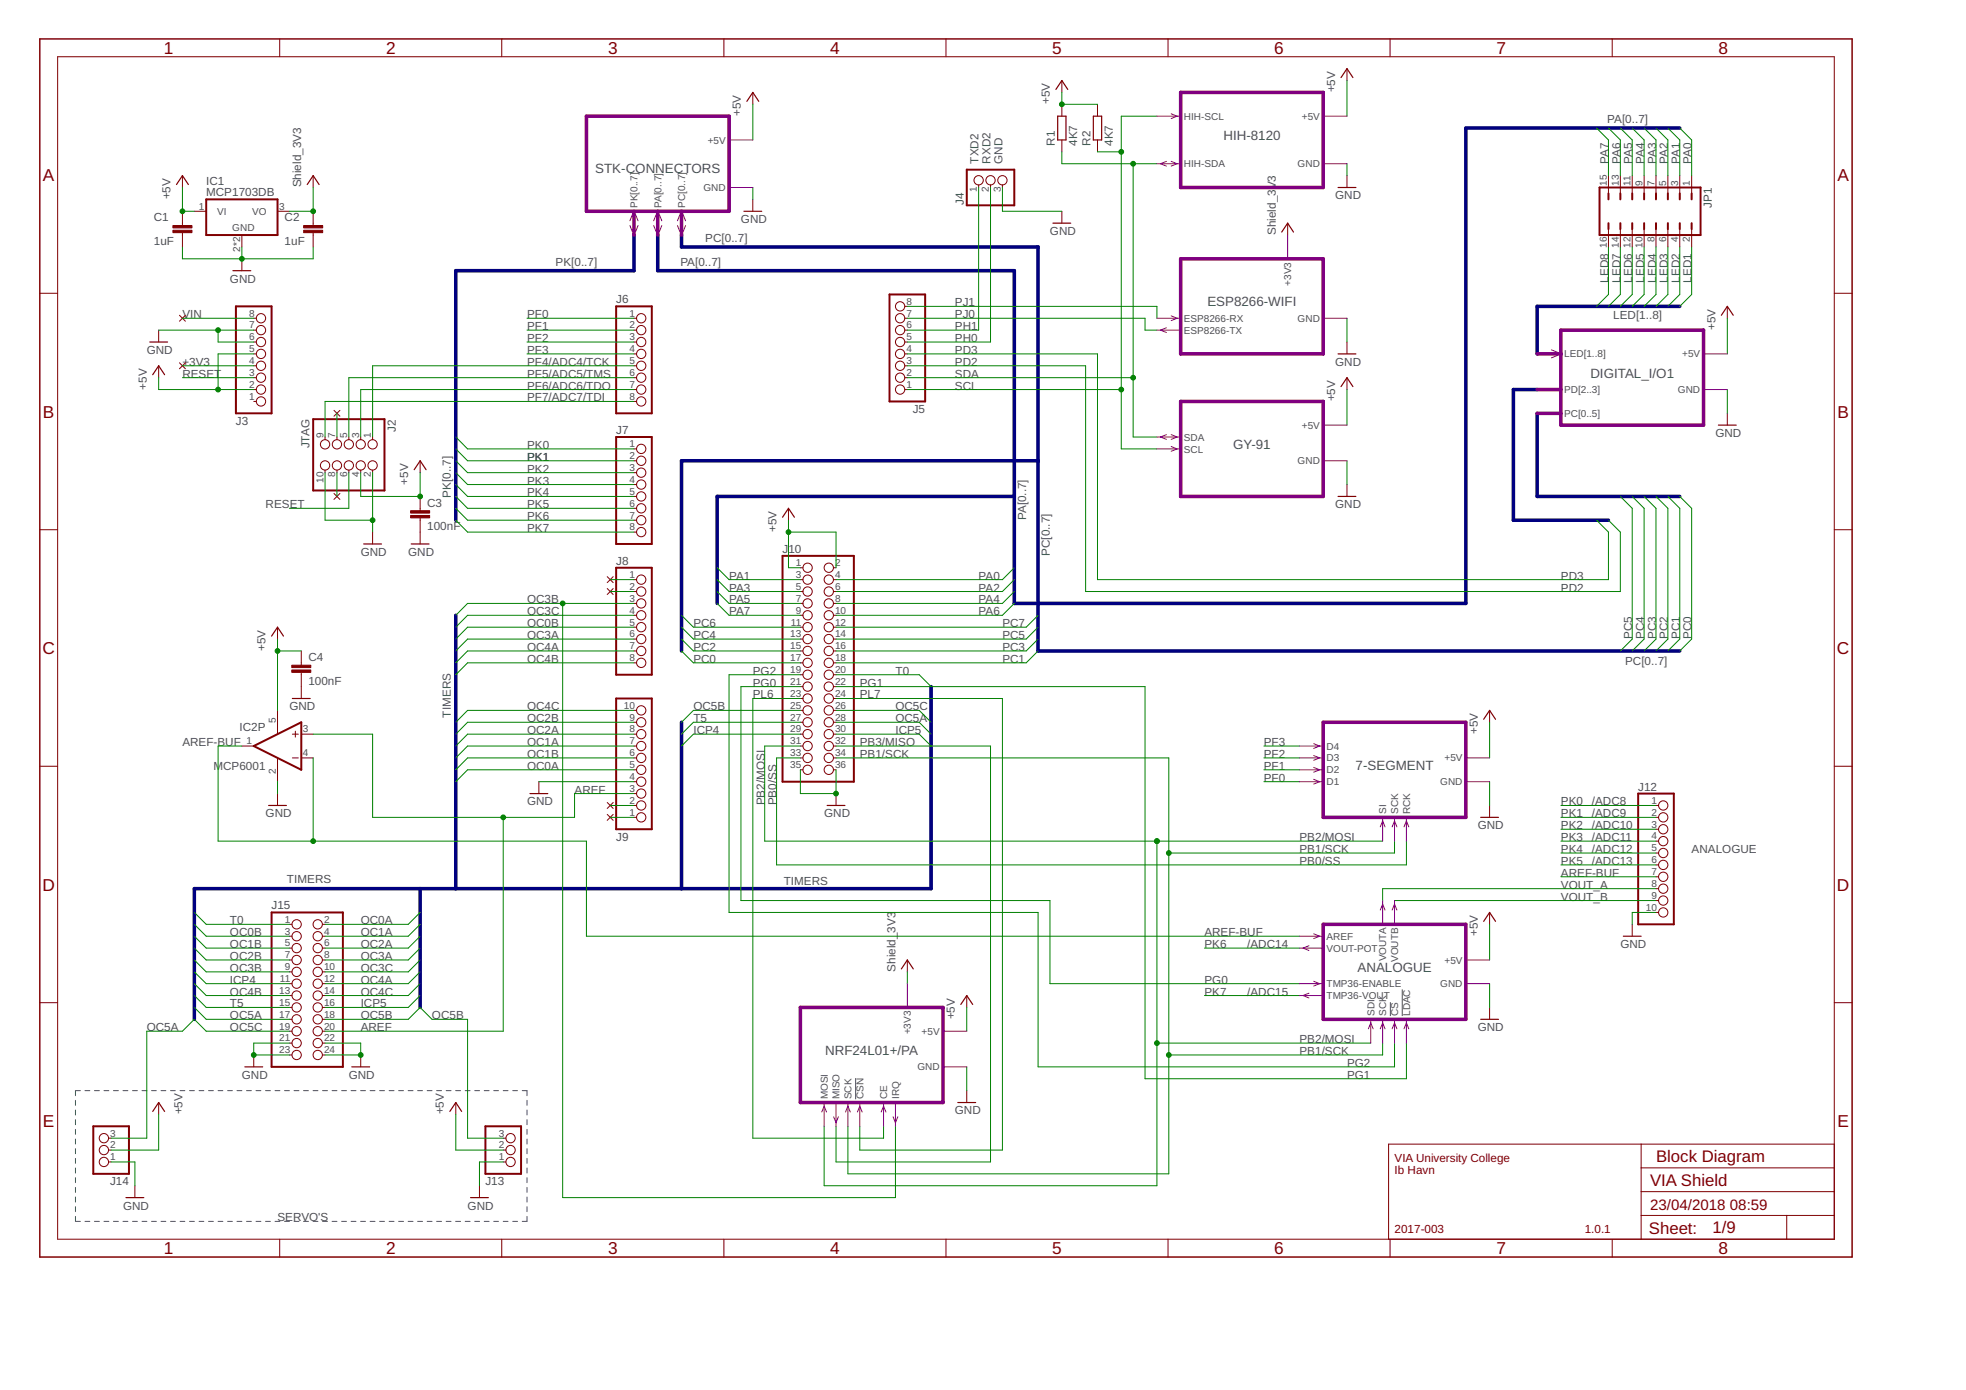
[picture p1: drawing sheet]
<svg xmlns="http://www.w3.org/2000/svg" width="420mm" height="297mm" viewBox="0 0 420 297" stroke-linecap="round" stroke-linejoin="round" font-family="sans-serif">
<g fill="none" stroke="#505050" stroke-width=".21">
<path d="M297.1 214.2v2.9M299.7 211.4v5.7M16.1 235.1v1.1M16.1 237.2v1.1M16.1 239.3v1M17.2 233.1h-1.1v1M18.2 233.1h1M20.2 233.1h1M22.2 233.1h1.1M24.3 233.1h1M26.3 233.1h1M28.3 233.1h1.1"/>
<path d="M30.4 233.1h1M32.4 233.1h1M34.4 233.1h1M36.4 233.1h1.1M38.5 233.1h1M40.5 233.1h1M42.5 233.1h1.1M44.6 233.1h1M46.6 233.1h1M48.6 233.1h1.1M50.7 233.1h1M52.7 233.1h1"/>
<path d="M54.7 233.1h1.1M56.7 233.1h1.1M58.8 233.1h1M60.8 233.1h1M62.8 233.1h1.1M64.9 233.1h1M66.9 233.1h1M68.9 233.1h1.1M71 233.1h1M73 233.1h1M75 233.1h1.1M77.1 233.1h1"/>
<path d="M79.1 233.1h1M81.1 233.1h1.1M83.2 233.1h1M85.2 233.1h1M87.2 233.1h1.1M89.3 233.1h1M91.3 233.1h1M93.3 233.1h1.1M95.4 233.1h1M97.4 233.1h1M99.4 233.1h1.1M101.5 233.1h1"/>
<path d="M103.5 233.1h1M105.5 233.1h1M107.5 233.1h1.1M109.6 233.1h1M111.6 233.1h1v1M112.6 235.1v1.1M112.6 237.2v1.1M112.6 239.3v1M182.9 230.4v4.5M16.1 259.9v1.1h1.1M16.1 241.3v1.1M16.1 243.4v1.1"/>
<path d="M16.1 245.5v1M16.1 247.5v1.1M16.1 249.6v1.1M16.1 251.7v1M16.1 253.7v1.1M16.1 255.8v1.1M16.1 257.9v1M112.6 241.3v1.1M112.6 243.4v1.1M112.6 245.5v1M112.6 247.5v1.1M112.6 249.6v1.1"/>
<path d="M112.6 251.7v1M112.6 253.7v1.1M112.6 255.8v1.1M112.6 257.9v1M112.6 259.9v1.1h-1M18.2 261h1M20.2 261h1M22.2 261h1.1M24.3 261h1M26.3 261h1M28.3 261h1.1M30.4 261h1"/>
<path d="M32.4 261h1M34.4 261h1M36.4 261h1.1M38.5 261h1M40.5 261h1M42.5 261h1.1M44.6 261h1M46.6 261h1M48.6 261h1.1M50.7 261h1M52.7 261h1M54.7 261h1.1"/>
<path d="M56.7 261h1.1M58.8 261h1M60.8 261h1M62.8 261h1.1M64.9 261h1M66.9 261h1M68.9 261h1.1M71 261h1M73 261h1M75 261h1.1M77.1 261h1M79.1 261h1"/>
<path d="M81.1 261h1.1M83.2 261h1M85.2 261h1M87.2 261h1.1M89.3 261h1M91.3 261h1M93.3 261h1.1M95.4 261h1M97.4 261h1M99.4 261h1.1M101.5 261h1M103.5 261h1"/>
<path d="M105.5 261h1M107.5 261h1.1M109.6 261h1"/>
</g>
<g fill="none" stroke="#800000" stroke-width=".25">
<path d="M225.7 19.1l1.2-1.9 1.3 1.9M286.6 16.6l1.3-1.9 1.2 1.9M37.7 39.4l1.3-1.9 1.3 1.9M65.7 39.4l1.2-1.9 1.3 1.9M159.6 21.7l1.3-2 1.3 2M226 24.8h1.8v5.1h-1.8zM233.7 24.8h1.7v5.1h-1.7zM49.8 57.8h3.8M159 45.1h3.8M225 47.7h3.8M273.9 49.6l1.3-1.9 1.2 1.9M286 40.1h3.8"/>
<path d="M32 73.1h3.8M286 75.6h3.8M367.9 67.4l1.2-1.9 1.3 1.9M32.6 80.1l1.3-1.9 1.3 1.9M286.6 82.6l1.3-1.9 1.2 1.9M367.2 90.8h3.9M77.7 116.2h3.8M87.9 116.2h3.8M88.5 100.4l1.3-1.9 1.3 1.9M167.2 110.5l1.3-1.9 1.3 1.9M286 106.1h3.8M58 135.9l1.3-1.9 1.3 1.9"/>
<path d="M62.5 149.3h3.8M317.1 153.7l1.2-1.9 1.3 1.9M57.4 172.1h3.8M113.3 169.6h3.8M176.8 172.1h3.8M316.4 174.7h3.9M317.1 196.9l1.2-1.9 1.3 1.9M192.6 207.1l1.3-2 1.3 2M205.3 214.7l1.3-2 1.3 2M316.4 217.8h3.9M346.9 200.1h3.8M32.6 237.5l1.3-1.9 1.3 1.9"/>
<path d="M52.3 228h3.8M75.2 228h3.8M96.1 237.5l1.3-1.9 1.3 1.9M204.7 235.6h3.8M26.9 255.9h3.8M100.6 255.9h3.8"/>
</g>
<g fill="none" stroke="#800000" stroke-width=".21">
<path d="M12.3 12.1h379.7v252.7h-379.7zM59.8 8.3v3.8M107.2 8.3v3.8M154.7 8.3v3.8M160.9 19.7v2.6M202.2 8.3v3.8M226.9 17.2v2.5M249.6 8.3v3.8M287.9 14.7v2.5M297.1 8.3v3.8M344.6 8.3v3.8M39 37.5v2.6"/>
<path d="M66.9 37.5v2.6M209.1 39.5v.6M211.7 39.5v.6M214.2 39.5v.6M226.9 22.3v2.5M226.9 29.9v2.5M234.5 22.3v2.5M234.5 29.9v2.5M287.9 37.5v2.6M343.7 37.5v3.8M346.3 37.5v3.8M348.8 37.5v3.8"/>
<path d="M351.4 37.5v3.8M353.9 37.5v3.8M356.4 37.5v3.8M359 37.5v3.8M361.5 37.5v3.8M39 45.1v3.1M39 49.7v3.1M41.5 45.1h2.6M51.7 50.2v2.6M51.7 55.3v2.5M59.3 45.1h2.5M66.9 45.1v3.1"/>
<path d="M66.9 49.7v3.1M160.9 42.6v2.5M226.9 45.1v2.6M275.2 47.7v2.5M343.7 49v3.8M346.3 49v3.8M348.8 49v3.8M351.4 49v3.8M353.9 49v3.8M356.4 49v3.8M359 49v3.8M361.5 49v3.8"/>
<path d="M8.5 62.7h3.8M33.9 70.5v2.6M33.9 78.2v2.5M38.4 77.5l1.2 1.3M38.4 67.4l1.2 1.2M39.6 77.5l-1.2 1.3M39.6 67.4l-1.2 1.2M54.2 78.2h.6M54.2 75.6h.6M54.2 73.1h.6M54.2 70.5h.6M54.2 68h.6"/>
<path d="M135.5 78.2h.6M135.5 75.6h.6M135.5 73.1h.6M135.5 70.5h.6M135.5 68h.6M193.4 78.2h.5M193.4 75.6h.5M193.4 73.1h.5M193.4 70.5h.5M193.4 68h.5M193.4 65.5h.5M287.9 73.1v2.5"/>
<path d="M369.1 65.5v2.5M392 62.7h3.8M54.2 83.2h.6M54.2 80.7h.6M54.2 85.8h.6M69.5 93.4v.6M71.4 87.7l1.2 1.2M72 93.4v.6M72.6 87.7l-1.2 1.2M74.5 93.4v.6M77.1 93.4v.6M79.6 93.4v.6"/>
<path d="M89.8 98.5v2.5M135.5 83.2h.6M135.5 80.7h.6M135.5 85.8h.6M135.5 95.9h.6M135.5 98.5h.6M193.4 83.2h.5M193.4 80.7h.5M287.9 80.7v2.5M369.1 88.3v2.5M8.5 113.2h3.8M69.5 100.5v.5"/>
<path d="M71.4 105.5l1.2 1.2M72 100.5v.5M72.6 105.5l-1.2 1.2M74.5 100.5v.5M77.1 100.5v.5M79.6 100.5v.5M79.6 113.7v2.5M89.8 106.1v3M89.8 110.7v5.5M135.5 101h.6M135.5 103.5h.6M135.5 106.1h.6"/>
<path d="M135.5 108.6h.6M135.5 111.2h.6M135.5 113.7h.6M168.5 108.6v2.6M287.9 103.5v2.6M392 113.2h3.8M59.3 134v2.6M64.4 139.1v3.1M129.8 123.2l1.2 1.3M129.8 125.8l1.2 1.2M131 123.2l-1.2 1.3M131 125.8l-1.2 1.2"/>
<path d="M135.5 123.9h.6M135.5 126.4h.6M135.5 128.9h.6M135.5 131.5h.6M135.5 134h.6M135.5 136.6h.6M135.5 139.1h.6M171 123.9h.6M171 126.4h.6M171 128.9h.6M171 131.5h.6M171 134h.6"/>
<path d="M171 136.6h.6M171 139.1h.6M171 121.3h.6M178.1 123.9h.6M178.1 126.4h.6M178.1 128.9h.6M178.1 131.5h.6M178.1 134h.6M178.1 136.6h.6M178.1 139.1h.6M178.1 121.3h.6M51.7 159.4h2.5"/>
<path d="M59.3 151.8v5.1M62.5 156.9h1.3M63.1 156.3v1.2M64.4 156.9h2.5M64.4 143.7v5.6M135.5 159.4h.6M135.5 156.9h.6M135.5 154.3h.6M135.5 151.8h.6M135.5 141.6h.6M171 159.4h.6M171 156.9h.6"/>
<path d="M171 154.3h.6M171 151.8h.6M171 141.6h.6M171 144.2h.6M171 146.7h.6M171 149.3h.6M178.1 159.4h.6M178.1 156.9h.6M178.1 154.3h.6M178.1 151.8h.6M178.1 141.6h.6M178.1 144.2h.6"/>
<path d="M178.1 146.7h.6M178.1 149.3h.6M318.3 151.8v2.5M8.5 163.7h3.8M59.3 162v5M59.3 169.6v2.5M62.5 162h1.3M64.4 162h2.5M115.2 167v2.6M129.8 171.5l1.2 1.3M129.8 174l1.2 1.3M131 171.5l-1.2 1.3"/>
<path d="M131 174l-1.2 1.3M135.5 172.1h.6M135.5 174.7h.6M135.5 169.6h.6M135.5 167h.6M135.5 164.5h.6M135.5 162h.6M171 164.5h.6M171 162h.6M178.1 164.5h.6M178.1 162h.6M178.7 169.6v2.5"/>
<path d="M318.3 172.1v2.6M353.9 172.1h.6M353.9 174.7h.6M353.9 177.2h.6M353.9 179.7h.6M392 163.7h3.8M61.8 197.5h.6M68.9 197.5h.6M318.3 195v2.5M348.8 197.5v2.6M353.9 182.3h.6M353.9 184.8h.6"/>
<path d="M353.9 187.4h.6M353.9 189.9h.6M353.9 192.4h.6M353.9 195h.6M8.5 214.3h3.8M61.8 200.1h.6M61.8 202.6h.6M61.8 205.1h.6M61.8 207.7h.6M61.8 210.2h.6M61.8 212.7h.6M61.8 215.3h.6"/>
<path d="M61.8 217.8h.6M68.9 200.1h.6M68.9 202.6h.6M68.9 205.1h.6M68.9 207.7h.6M68.9 210.2h.6M68.9 212.7h.6M68.9 215.3h.6M68.9 217.8h.6M193.9 205.1v2.6M206.6 212.7v2.6M318.3 215.3v2.5"/>
<path d="M392 214.3h3.8M33.9 235.6v2.5M54.2 225.4v2.6M61.8 220.4h.6M61.8 222.9h.6M61.8 225.4h.6M68.9 220.4h.6M68.9 222.9h.6M68.9 225.4h.6M77.1 225.4v2.6M97.4 235.6v2.5M206.6 233.1v2.5"/>
<path d="M23.2 248.3h.5M23.2 245.8h.5M23.2 243.2h.5M28.8 253.4v2.5M102.5 253.4v2.5M107.5 248.3h.6M107.5 245.8h.6M107.5 243.2h.6M350.7 259.7h41.3M350.7 244.5v20.3M350.7 254.7h41.3M350.7 249.6h41.3"/>
<path d="M381.8 259.7v5.1M392 244.5h-95.2v20.3M59.8 264.8v3.8M107.2 264.8v3.8M154.7 264.8v3.8M202.2 264.8v3.8M249.6 264.8v3.8M297.1 264.8v3.8M344.6 264.8v3.8"/>
<circle cx="209.1" cy="38.5" r=".99"/>
<circle cx="211.7" cy="38.5" r=".99"/>
<circle cx="214.2" cy="38.5" r=".99"/>
<circle cx="55.8" cy="73.1" r=".99"/>
<circle cx="55.8" cy="68" r=".99"/>
<circle cx="55.8" cy="70.5" r=".99"/>
<circle cx="55.8" cy="75.6" r=".99"/>
<circle cx="55.8" cy="78.2" r=".99"/>
<circle cx="137" cy="68" r=".99"/>
<circle cx="137" cy="73.1" r=".99"/>
<circle cx="137" cy="70.5" r=".99"/>
<circle cx="137" cy="78.2" r=".99"/>
<circle cx="137" cy="75.6" r=".99"/>
<circle cx="192.4" cy="78.2" r=".99"/>
<circle cx="192.4" cy="75.6" r=".99"/>
<circle cx="192.4" cy="65.5" r=".99"/>
<circle cx="192.4" cy="73.1" r=".99"/>
<circle cx="192.4" cy="70.5" r=".99"/>
<circle cx="192.4" cy="68" r=".99"/>
<circle cx="55.8" cy="83.2" r=".99"/>
<circle cx="55.8" cy="80.7" r=".99"/>
<circle cx="55.8" cy="85.8" r=".99"/>
<circle cx="69.5" cy="95" r=".99"/>
<circle cx="69.5" cy="99.5" r=".99"/>
<circle cx="72" cy="95" r=".99"/>
<circle cx="72" cy="99.5" r=".99"/>
<circle cx="74.5" cy="99.5" r=".99"/>
<circle cx="74.5" cy="95" r=".99"/>
<circle cx="77.1" cy="99.5" r=".99"/>
<circle cx="77.1" cy="95" r=".99"/>
<circle cx="79.6" cy="99.5" r=".99"/>
<circle cx="79.6" cy="95" r=".99"/>
<circle cx="137" cy="95.9" r=".99"/>
<circle cx="137" cy="98.5" r=".99"/>
<circle cx="137" cy="80.7" r=".99"/>
<circle cx="137" cy="83.2" r=".99"/>
<circle cx="137" cy="85.8" r=".99"/>
<circle cx="192.4" cy="83.2" r=".99"/>
<circle cx="192.4" cy="80.7" r=".99"/>
<circle cx="137" cy="101" r=".99"/>
<circle cx="137" cy="106.1" r=".99"/>
<circle cx="137" cy="113.7" r=".99"/>
<circle cx="137" cy="103.5" r=".99"/>
<circle cx="137" cy="108.6" r=".99"/>
<circle cx="137" cy="111.2" r=".99"/>
<circle cx="137" cy="123.9" r=".99"/>
<circle cx="137" cy="128.9" r=".99"/>
<circle cx="137" cy="131.5" r=".99"/>
<circle cx="137" cy="134" r=".99"/>
<circle cx="137" cy="136.6" r=".99"/>
<circle cx="137" cy="126.4" r=".99"/>
<circle cx="137" cy="139.1" r=".99"/>
<circle cx="172.6" cy="121.3" r=".99"/>
<circle cx="172.6" cy="123.9" r=".99"/>
<circle cx="172.6" cy="126.4" r=".99"/>
<circle cx="172.6" cy="134" r=".99"/>
<circle cx="172.6" cy="136.6" r=".99"/>
<circle cx="172.6" cy="139.1" r=".99"/>
<circle cx="172.6" cy="128.9" r=".99"/>
<circle cx="172.6" cy="131.5" r=".99"/>
<circle cx="177.1" cy="121.3" r=".99"/>
<circle cx="177.1" cy="123.9" r=".99"/>
<circle cx="177.1" cy="126.4" r=".99"/>
<circle cx="177.1" cy="134" r=".99"/>
<circle cx="177.1" cy="128.9" r=".99"/>
<circle cx="177.1" cy="136.6" r=".99"/>
<circle cx="177.1" cy="131.5" r=".99"/>
<circle cx="177.1" cy="139.1" r=".99"/>
<circle cx="137" cy="159.4" r=".99"/>
<circle cx="137" cy="156.9" r=".99"/>
<circle cx="137" cy="141.6" r=".99"/>
<circle cx="137" cy="151.8" r=".99"/>
<circle cx="137" cy="154.3" r=".99"/>
<circle cx="172.6" cy="159.4" r=".99"/>
<circle cx="172.6" cy="156.9" r=".99"/>
<circle cx="172.6" cy="141.6" r=".99"/>
<circle cx="172.6" cy="144.2" r=".99"/>
<circle cx="172.6" cy="146.7" r=".99"/>
<circle cx="172.6" cy="149.3" r=".99"/>
<circle cx="172.6" cy="151.8" r=".99"/>
<circle cx="172.6" cy="154.3" r=".99"/>
<circle cx="177.1" cy="146.7" r=".99"/>
<circle cx="177.1" cy="159.4" r=".99"/>
<circle cx="177.1" cy="141.6" r=".99"/>
<circle cx="177.1" cy="144.2" r=".99"/>
<circle cx="177.1" cy="151.8" r=".99"/>
<circle cx="177.1" cy="154.3" r=".99"/>
<circle cx="177.1" cy="156.9" r=".99"/>
<circle cx="177.1" cy="149.3" r=".99"/>
<circle cx="137" cy="162" r=".99"/>
<circle cx="137" cy="172.1" r=".99"/>
<circle cx="137" cy="167" r=".99"/>
<circle cx="137" cy="164.5" r=".99"/>
<circle cx="137" cy="169.6" r=".99"/>
<circle cx="137" cy="174.7" r=".99"/>
<circle cx="172.6" cy="162" r=".99"/>
<circle cx="172.6" cy="164.5" r=".99"/>
<circle cx="177.1" cy="162" r=".99"/>
<circle cx="177.1" cy="164.5" r=".99"/>
<circle cx="355.5" cy="172.1" r=".99"/>
<circle cx="355.5" cy="174.7" r=".99"/>
<circle cx="355.5" cy="177.2" r=".99"/>
<circle cx="355.5" cy="179.7" r=".99"/>
<circle cx="63.4" cy="197.5" r=".99"/>
<circle cx="67.9" cy="197.5" r=".99"/>
<circle cx="355.5" cy="182.3" r=".99"/>
<circle cx="355.5" cy="189.9" r=".99"/>
<circle cx="355.5" cy="192.4" r=".99"/>
<circle cx="355.5" cy="195" r=".99"/>
<circle cx="355.5" cy="184.8" r=".99"/>
<circle cx="355.5" cy="187.4" r=".99"/>
<circle cx="63.4" cy="200.1" r=".99"/>
<circle cx="63.4" cy="205.1" r=".99"/>
<circle cx="63.4" cy="207.7" r=".99"/>
<circle cx="63.4" cy="217.8" r=".99"/>
<circle cx="63.4" cy="210.2" r=".99"/>
<circle cx="63.4" cy="212.7" r=".99"/>
<circle cx="63.4" cy="215.3" r=".99"/>
<circle cx="63.4" cy="202.6" r=".99"/>
<circle cx="67.9" cy="205.1" r=".99"/>
<circle cx="67.9" cy="210.2" r=".99"/>
<circle cx="67.9" cy="212.7" r=".99"/>
<circle cx="67.9" cy="217.8" r=".99"/>
<circle cx="67.9" cy="202.6" r=".99"/>
<circle cx="67.9" cy="207.7" r=".99"/>
<circle cx="67.9" cy="215.3" r=".99"/>
<circle cx="67.9" cy="200.1" r=".99"/>
<circle cx="63.4" cy="225.4" r=".99"/>
<circle cx="63.4" cy="220.4" r=".99"/>
<circle cx="63.4" cy="222.9" r=".99"/>
<circle cx="67.9" cy="225.4" r=".99"/>
<circle cx="67.9" cy="220.4" r=".99"/>
<circle cx="67.9" cy="222.9" r=".99"/>
<circle cx="22.2" cy="243.2" r=".99"/>
<circle cx="22.2" cy="248.3" r=".99"/>
<circle cx="22.2" cy="245.8" r=".99"/>
<circle cx="109.1" cy="243.2" r=".99"/>
<circle cx="109.1" cy="248.3" r=".99"/>
<circle cx="109.1" cy="245.8" r=".99"/>
</g>
<g fill="none" stroke="#800000" stroke-width=".42">
<path d="M206.6 36.3h10.2v7.6h-10.2zM44.1 42.6h15.2v7.6h-15.2zM341.8 40.1h21.6v10.1h-21.6zM343.7 41.3v1.3M343.7 47.7v1.3M346.3 41.3v1.3M346.3 47.7v1.3M348.8 41.3v1.3M348.8 47.7v1.3M351.4 41.3v1.3M351.4 47.7v1.3M353.9 41.3v1.3"/>
<path d="M353.9 47.7v1.3M356.4 41.3v1.3M356.4 47.7v1.3M359 41.3v1.3M359 47.7v1.3M361.5 41.3v1.3M361.5 47.7v1.3M50.4 65.5h7.6v22.8h-7.6zM131.7 65.5h7.6v22.8h-7.6zM190.1 62.9h7.6v22.9h-7.6zM66.9 89.6h15.3v15.2h-15.3zM131.7 93.4h7.6v22.8h-7.6z"/>
<path d="M167.2 118.8h15.3v48.2h-15.3zM131.7 121.3h7.6v22.9h-7.6zM54.2 159.4l10.2-5.1v10.2zM131.7 149.3h7.6v27.9h-7.6zM350.1 169.6h7.6v27.9h-7.6zM58 195h15.3v33h-15.3zM19.9 240.7h7.7v10.1h-7.7zM103.7 240.7h7.7v10.1h-7.7z"/>
</g>
<g fill="#800000" stroke="#800000" stroke-width=".21">
<path d="M87.8 110.2h4v.5h-4z"/>
<path d="M87.8 109.1h4v.5h-4z"/>
<path d="M37 49.2h4v.5h-4z"/>
<path d="M37 48.2h4v.5h-4z"/>
<path d="M64.9 49.2h4.1v.5h-4.1z"/>
<path d="M64.9 48.2h4.1v.5h-4.1z"/>
<path d="M62.4 143.2h4v.5h-4z"/>
<path d="M62.4 142.2h4v.5h-4z"/>
</g>
<path d="M8.5 8.3h387.3v260.3h-387.3z" fill="none" stroke="#800000" stroke-width=".32"/>
<path d="M359 27.4h-45.7v101.5h-96.5v-71.1h-76.2v-7.6M135.5 50.2v7.6h-38.1v53.4M145.6 50.2v2.6h76.2v86.3h137.2M359 65.5h-30.5v10.1M221.8 98.5h-76.2v40.6M328.5 88.3v17.8h30.5M328.5 83.2h-5.1v28h20.3M216.8 106.1h-63.5v22.8M97.4 131.5v58.4M145.6 154.3v35.6M199 146.7v43.2h-157.5v27.9M89.8 189.9v25.4" fill="none" stroke="#000080" stroke-width=".76"/>
<g fill="none" stroke="#008000" stroke-width=".21">
<path d="M226.9 19.7v2.6h7.6M287.9 17.2v7.6M160.9 22.3v7.6M226.9 32.4v2.6h20.3M234.5 32.4h5.1M242.2 35v58.4h5M247.2 24.8h-7.6v71.1h7.6M287.9 35v2.5M341.2 27.4l2.5 2.5v7.6M343.7 27.4l2.6 2.5v7.6M346.3 27.4l2.5 2.5v7.6M348.8 27.4l2.6 2.5v7.6"/>
<path d="M351.4 27.4l2.5 2.5v7.6M353.9 27.4l2.5 2.5v7.6M356.4 27.4l2.6 2.5v7.6M359 27.4l2.5 2.5v7.6M39 40.1v5h2.5M39 52.8v2.5h27.9v-2.5M51.7 52.8v2.5M66.9 40.1v5h-5.1M160.9 40.1v2.5M209.1 40.1v30.4h-15.2M211.7 40.1v33h-17.8M214.2 40.1v5h12.7"/>
<path d="M343.7 52.8v10.1l-2.5 2.6M346.3 52.8v10.1l-2.6 2.6M348.8 52.8v10.1l-2.5 2.6M351.4 52.8v10.1l-2.6 2.6M353.9 52.8v10.1l-2.5 2.6M356.4 52.8v10.1l-2.5 2.6M359 52.8v10.1l-2.6 2.6M361.5 52.8v10.1l-2.5 2.6M33.9 70.5h20.3M39 78.2h15.2M39 68h15.2M46.6 70.5v2.6h7.6"/>
<path d="M54.2 75.6h-7.6v7.6M112.6 75.6h22.9M112.6 70.5h22.9M112.6 73.1h22.9M112.6 68h22.9M135.5 78.2h-55.9v15.2M193.9 75.6h40.6v48.3h109.2v-10.2l-2.5-2.5M193.9 68h50.8v2.5h2.5M193.9 65.5h53.3v2.5M193.9 78.2h38.1v48.2h114.3v-12.7l-2.6-2.5M287.9 68v5.1M369.1 68v7.6"/>
<path d="M33.9 80.7v2.5h20.3M39 80.7h15.2M72 88.3v5.1M97.4 93.4l2.5 2.5h35.6M97.4 95.9l2.5 2.6h35.6M97.4 98.5l2.5 2.5h35.6M135.5 83.2h-58.4v10.2M135.5 85.8h-66v7.6M135.5 80.7h-61v12.7M193.9 83.2h45.7M193.9 80.7h48.3M287.9 83.2v7.6"/>
<path d="M287.9 98.5v5M369.1 83.2v5.1M69.5 101v10.2h10.1M72 101v5.1M74.5 101v7.6h-12.7M77.1 101v5.1h12.7v-5.1M79.6 101v12.7M97.4 103.5l2.5 2.6h35.6M97.4 111.2l2.5 2.5h35.6M97.4 108.6l2.5 2.6h35.6M97.4 106.1l2.5 2.5h35.6M97.4 101l2.5 2.5h35.6"/>
<path d="M168.5 111.2v10.1h2.5M168.5 113.7h10.2v7.6M346.3 106.1l2.5 2.5v28l-2.5 2.5M348.8 106.1l2.6 2.5v28l-2.6 2.5M351.4 106.1l2.5 2.5v28l-2.5 2.5M353.9 106.1l2.5 2.5v28l-2.5 2.5M356.4 106.1l2.6 2.5v28l-2.6 2.5M359 106.1l2.5 2.5v28l-2.5 2.5M59.3 136.6v15.2M59.3 139.1h5.1M120.2 128.9v127h71.2v-15.2M130.4 123.9h5.1"/>
<path d="M130.4 126.4h5.1M135.5 139.1h-35.6l-2.5 2.5M135.5 136.6h-35.6l-2.5 2.5M135.5 131.5h-35.6l-2.5 2.5M135.5 128.9h-35.6l-2.5 2.6M135.5 134h-35.6l-2.5 2.6M145.6 136.6l2.6 2.5h22.8M145.6 139.1l2.6 2.5h22.8M145.6 134l2.6 2.6h22.8M145.6 131.5l2.6 2.5h22.8M153.3 128.9l2.5 2.6h15.2M153.3 126.4l2.5 2.5h15.2"/>
<path d="M153.3 121.3l2.5 2.6h15.2M153.3 123.9l2.5 2.5h15.2M216.8 128.9l-2.6 2.6h-35.5M216.8 126.4l-2.6 2.5h-35.5M216.8 121.3l-2.6 2.6h-35.5M216.8 123.9l-2.6 2.5h-35.5M221.8 136.6l-2.5 2.5h-40.6M221.8 139.1l-2.5 2.5h-40.6M221.8 134l-2.5 2.6h-40.6M221.8 131.5l-2.5 2.5h-40.6M51.7 159.4h-5.1v20.3h78.7v20.4h152.4M66.9 156.9h12.7v17.8h43.2v-5.1h12.7"/>
<path d="M135.5 159.4h-35.6l-2.5 2.6M135.5 156.9h-35.6l-2.5 2.5M135.5 141.6h-35.6l-2.5 2.6M135.5 151.8h-35.6l-2.5 2.5M135.5 154.3h-35.6l-2.5 2.6M171 149.3h-10.1v93.9h27.9v-2.5M171 144.2h-15.2v50.8h66v33h76.2v-5.1M171 159.4h-7.6v20.3h132.1M171 146.7h-12.7v45.7h66.1v17.8h53.3M171 156.9h-22.8l-2.6 2.5M171 151.8h-22.8l-2.6 2.5M171 154.3h-22.8l-2.6 2.6"/>
<path d="M178.7 149.3h35.5v96.5h-30.5v-5.1M178.7 159.4h33v88.9h-33v-7.6M178.7 146.7h66v83.8h55.9v-7.6M178.7 144.2h17.7l2.6 2.5M178.7 156.9h17.7l2.6 2.5M178.7 151.8h17.7l2.6 2.5M178.7 154.3h17.7l2.6 2.6M270.1 159.4h7.6M318.3 154.3v7.7M59.3 167v2.6M66.9 162v17.7M107.5 174.7v45.7h-38"/>
<path d="M115.2 167h20.3M130.4 174.7h5.1M130.4 172.1h5.1M135.5 162h-35.6l-2.5 2.5M135.5 164.5h-35.6l-2.5 2.5M171 164.5v5.1h7.7v-5.1M171 162h-5v22.8h134.6v-5.1M178.7 162h71.1v88.8h-68.6v-10.1M247.2 179.7v73.7h-71.1v-12.7M270.1 167h7.6M270.1 162h7.6M270.1 164.5h7.6"/>
<path d="M298 179.7v2.6h-48.2M318.3 167v5.1M333.6 179.7h20.3M333.6 174.7h20.3M333.6 172.1h20.3M333.6 177.2h20.3M41.5 197.5l2.6 2.6h17.7M41.5 195l2.6 2.5h17.7M89.8 197.5l-2.6 2.6h-17.7M89.8 195l-2.6 2.5h-17.7M298 192.4h55.9M318.3 197.5v7.6"/>
<path d="M333.6 182.3h20.3M333.6 184.8h20.3M333.6 187.4h20.3M353.9 195h-5.1v2.5M353.9 189.9h-58.4v2.5M41.5 207.7l2.6 2.5h17.7M41.5 200.1l2.6 2.5h17.7M41.5 210.2l2.6 2.5h17.7M41.5 205.1l2.6 2.6h17.7M41.5 202.6l2.6 2.5h17.7M41.5 215.3l2.6 2.5h17.7M41.5 212.7l2.6 2.6h17.7"/>
<path d="M69.5 217.8h17.7l2.6-2.5 2.5 2.5h7.6v25.4h7.6M89.8 207.7l-2.6 2.5h-17.7M89.8 200.1l-2.6 2.5h-17.7M89.8 210.2l-2.6 2.5h-17.7M89.8 205.1l-2.6 2.6h-17.7M89.8 202.6l-2.6 2.5h-17.7M89.8 212.7l-2.6 2.6h-17.7M193.9 207.7v2.5M206.6 215.3v5.1M257.4 202.6h20.3M257.4 212.7h20.3M318.3 210.2v5.1"/>
<path d="M33.9 238.1v7.7h-10.2M61.8 222.9h-7.6v2.5h7.6M61.8 220.4h-17.7l-2.6-2.6-2.5 2.6h-7.6v22.8h-7.7M69.5 222.9h7.6v2.5h-7.6M97.4 238.1v7.7h10.1M206.6 228v5.1M247.2 222.9h45.7M295.5 222.9v2.5h-45.7M23.7 248.3h5.1v5.1M107.5 248.3h-5v5.1"/>
</g>
<g fill="#008000" stroke="#008000" stroke-width=".21">
<circle cx="46.6" cy="83.2" r=".51"/>
<circle cx="89.8" cy="106.1" r=".51"/>
<circle cx="39" cy="45.1" r=".51"/>
<circle cx="168.5" cy="113.7" r=".51"/>
<circle cx="226.9" cy="22.3" r=".51"/>
<circle cx="59.3" cy="139.1" r=".51"/>
<circle cx="79.6" cy="111.2" r=".51"/>
<circle cx="51.7" cy="55.3" r=".51"/>
<circle cx="54.2" cy="225.4" r=".51"/>
<circle cx="77.1" cy="225.4" r=".51"/>
<circle cx="46.6" cy="70.5" r=".51"/>
<circle cx="178.7" cy="169.6" r=".51"/>
<circle cx="249.8" cy="182.3" r=".51"/>
<circle cx="249.8" cy="225.4" r=".51"/>
<circle cx="247.2" cy="179.7" r=".51"/>
<circle cx="247.2" cy="222.9" r=".51"/>
<circle cx="66.9" cy="45.1" r=".51"/>
<circle cx="242.2" cy="80.7" r=".51"/>
<circle cx="242.2" cy="35" r=".51"/>
<circle cx="107.5" cy="174.7" r=".51"/>
<circle cx="239.6" cy="83.2" r=".51"/>
<circle cx="239.6" cy="32.4" r=".51"/>
<circle cx="120.2" cy="128.9" r=".51"/>
<circle cx="66.9" cy="179.7" r=".51"/>
</g>
<g fill="none" stroke="#800080" stroke-width=".76">
<path d="M252.3 19.7h30.5v20.4h-30.5zM125.3 24.8h30.5v20.3h-30.5zM135.5 45.1v5.1M140.6 45.1v5.1M145.6 45.1v5.1M252.3 55.3h30.5v20.3h-30.5zM328.5 75.6h5.1M333.6 70.5h30.5v20.3h-30.5zM252.3 85.8h30.5v20.3h-30.5zM328.5 88.3h5.1M328.5 83.2h5.1M282.8 154.3h30.5v20.4h-30.5z"/>
<path d="M282.8 197.5h30.5v20.3h-30.5zM171 215.3h30.5v20.3h-30.5z"/>
</g>
<g fill="none" stroke="#800080" stroke-width=".21">
<path d="M155.8 29.9h5.1M247.2 35h5.1M247.2 24.8h5.1M249.3 34.5l-1.3 .5 1.3 .5M250.3 24.3l1.3 .5-1.3 .5M250.3 34.5l1.3 .5-1.3 .5M282.8 35h5.1M282.8 24.8h5.1M134.6 48.2l.5 1.3M135.1 45.9l-.5 1.3M135.8 45.9l.6 1.3M136.4 48.2l-.6 1.3"/>
<path d="M139.7 48.2l.5 1.3M140.2 45.9l-.5 1.3M140.9 45.9l.5 1.3M141.4 48.2l-.5 1.3M144.8 48.2l.5 1.3M145.3 45.9l-.5 1.3M146 45.9l.5 1.3M146.5 48.2l-.5 1.3M155.8 40.1h5.1M275.2 50.2v5.1M247.2 68h5.1M247.2 70.5h5.1"/>
<path d="M249.3 70l-1.3 .5 1.3 .6M250.3 67.5l1.3 .5-1.3 .5M282.8 68h5.1M331.6 74.8l1.2 .5M332.8 76l-1.2 .5M364.1 75.6h5M247.2 93.4h5.1M247.2 95.9h5.1M249.3 92.9l-1.3 .5 1.3 .5M250.3 92.9l1.3 .5-1.3 .5M250.3 95.4l1.3 .5-1.3 .5M282.8 98.5h5.1"/>
<path d="M282.8 90.8h5.1M364.1 83.2h5M277.7 159.4h5.1M280.8 158.9l1.2 .5-1.2 .5M277.7 167h5.1M277.7 162h5.1M277.7 164.5h5.1M280.8 161.5l1.2 .5-1.2 .5M280.8 164l1.2 .5-1.2 .5M280.8 166.5l1.2 .5-1.2 .6M295 176.7l.5-1.3 .5 1.3M295.5 174.7v5"/>
<path d="M297.5 176.7l.5-1.3 .5 1.3M298 174.7v5M300.1 176.7l.5-1.3 .5 1.3M300.6 174.7v5M313.3 167h5M313.3 162h5M280.8 199.6l1.2 .5-1.2 .5M295 194.5l.5-1.3 .5 1.3M295.5 192.4v5.1M297.5 194.5l.5-1.3 .5 1.3M298 192.4v5.1M193.9 210.2v5.1"/>
<path d="M277.7 210.2h5.1M277.7 200.1h5.1M277.7 212.7h5.1M277.7 202.6h5.1M279.7 212.2l-1.2 .5 1.2 .6M279.7 202.1l-1.2 .5 1.2 .5M280.8 209.7l1.2 .5-1.2 .5M292.4 219.9l.5-1.3 .6 1.3M292.9 217.8v5.1M295 219.9l.5-1.3 .5 1.3M295.5 217.8v5.1M297.5 219.9l.5-1.3 .5 1.3"/>
<path d="M298 217.8v5.1M300.1 219.9l.5-1.3 .5 1.3M300.6 217.8v5.1M313.3 205.1h5M313.3 210.2h5M175.6 237.6l.5-1.2 .5 1.2M176.1 235.6v5.1M178.2 238.7l.5 1.2 .5-1.2M178.7 235.6v5.1M180.7 237.6l.5-1.2 .5 1.2M181.2 235.6v5.1M183.2 237.6l.5-1.2 .6 1.2"/>
<path d="M183.7 235.6v5.1M188.3 237.6l.5-1.2 .5 1.2M188.8 235.6v5.1M190.9 238.7l.5 1.2 .5-1.2M191.4 235.6v5.1M201.5 220.4h5.1M201.5 228h5.1"/>
</g>
<g font-size="3.7" fill="#800000">
<text x="35" y="11.5">1</text>
<text x="82.5" y="11.5">2</text>
<text x="130" y="11.5">3</text>
<text x="177.4" y="11.5">4</text>
<text x="224.9" y="11.5">5</text>
<text x="272.3" y="11.5">6</text>
<text x="319.8" y="11.5">7</text>
<text x="367.3" y="11.5">8</text>
<text x="9.2" y="38.7">A</text>
<text x="392.7" y="38.7">A</text>
<text x="9.2" y="89.2">B</text>
<text x="392.7" y="89.2">B</text>
<text x="9.1" y="139.8">C</text>
<text x="392.6" y="139.8">C</text>
<text x="9.1" y="190.3">D</text>
<text x="392.6" y="190.3">D</text>
<text x="9.2" y="240.8">E</text>
<text x="392.7" y="240.8">E</text>
<text x="35" y="268">1</text>
<text x="82.5" y="268">2</text>
<text x="130" y="268">3</text>
<text x="177.4" y="268">4</text>
<text x="224.9" y="268">5</text>
<text x="272.3" y="268">6</text>
<text x="319.8" y="268">7</text>
<text x="367.3" y="268">8</text>
</g>
<g font-size="3.6" fill="#800000">
<text x="353.9" y="248.3">Block Diagram</text>
<text x="352.6" y="253.4">VIA Shield</text>
<text x="352.4" y="263.7">Sheet:</text>
<text x="366" y="263.5">1/9</text>
</g>
<g font-size="3.2" fill="#800000">
<text x="352.6" y="258.5">23/04/2018</text>
<text x="369.7" y="258.5">08:59</text>
</g>
<g font-size="2.9" fill="#505050">
<text x="261.5" y="29.9">HIH-8120</text>
<text x="127.2" y="37">STK-CONNECTORS</text>
<text x="258" y="65.5">ESP8266-WIFI</text>
<text x="339.9" y="80.7">DIGITAL_I/O1</text>
<text x="263.6" y="95.9">GY-91</text>
<text x="289.7" y="164.5">7-SEGMENT</text>
<text x="290.1" y="207.7">ANALOGUE</text>
<text x="176.4" y="225.5">NRF24L01+/PA</text>
</g>
<g font-size="2.5" fill="#505050">
<text x="224.4" y="22.3" transform="rotate(-90 224.4 22.3)">+5V</text>
<text x="285.3" y="19.8" transform="rotate(-90 285.3 19.8)">+5V</text>
<text x="158.4" y="24.8" transform="rotate(-90 158.4 24.8)">+5V</text>
<text x="343.5" y="26.4">PA[0..7]</text>
<text x="209.1" y="35" transform="rotate(-90 209.1 35)">TXD2</text>
<text x="211.7" y="35" transform="rotate(-90 211.7 35)">RXD2</text>
<text x="214.2" y="35" transform="rotate(-90 214.2 35)">GND</text>
<text x="225.4" y="31.2" transform="rotate(-90 225.4 31.2)">R1</text>
<text x="230.2" y="31.2" transform="rotate(-90 230.2 31.2)">4K7</text>
<text x="233" y="31.2" transform="rotate(-90 233 31.2)">R2</text>
<text x="237.8" y="31.2" transform="rotate(-90 237.8 31.2)">4K7</text>
<text x="343.7" y="35" transform="rotate(-90 343.7 35)">PA7</text>
<text x="346.3" y="35" transform="rotate(-90 346.3 35)">PA6</text>
<text x="348.8" y="35" transform="rotate(-90 348.8 35)">PA5</text>
<text x="351.4" y="35" transform="rotate(-90 351.4 35)">PA4</text>
<text x="353.9" y="35" transform="rotate(-90 353.9 35)">PA3</text>
<text x="356.4" y="35" transform="rotate(-90 356.4 35)">PA2</text>
<text x="359" y="35" transform="rotate(-90 359 35)">PA1</text>
<text x="361.5" y="35" transform="rotate(-90 361.5 35)">PA0</text>
<text x="44.1" y="42">MCP1703DB</text>
<text x="44.1" y="39.4">IC1</text>
<text x="64.4" y="40.1" transform="rotate(-90 64.4 40.1)">Shield_3V3</text>
<text x="32.9" y="47.3">C1</text>
<text x="36.4" y="42.6" transform="rotate(-90 36.4 42.6)">+5V</text>
<text x="60.8" y="47.3">C2</text>
<text x="158.4" y="47.7">GND</text>
<text x="206" y="43.9" transform="rotate(-90 206 43.9)">J4</text>
<text x="285.3" y="42.6">GND</text>
<text x="365.8" y="44.4" transform="rotate(-90 365.8 44.4)">JP1</text>
<text x="32.9" y="52.4">1uF</text>
<text x="60.8" y="52.4">1uF</text>
<text x="150.7" y="51.7">PC[0..7]</text>
<text x="224.4" y="50.2">GND</text>
<text x="272.6" y="50.2" transform="rotate(-90 272.6 50.2)">Shield_3V3</text>
<text x="118.7" y="56.8">PK[0..7]</text>
<text x="145.4" y="56.8">PA[0..7]</text>
<text x="49.1" y="60.4">GND</text>
<text x="131.7" y="64.8">J6</text>
<text x="204.1" y="65.5">PJ1</text>
<text x="343.7" y="60.4" transform="rotate(-90 343.7 60.4)">LED8</text>
<text x="346.3" y="60.4" transform="rotate(-90 346.3 60.4)">LED7</text>
<text x="348.8" y="60.4" transform="rotate(-90 348.8 60.4)">LED6</text>
<text x="351.4" y="60.4" transform="rotate(-90 351.4 60.4)">LED5</text>
<text x="353.9" y="60.4" transform="rotate(-90 353.9 60.4)">LED4</text>
<text x="356.4" y="60.4" transform="rotate(-90 356.4 60.4)">LED3</text>
<text x="359" y="60.4" transform="rotate(-90 359 60.4)">LED2</text>
<text x="361.5" y="60.4" transform="rotate(-90 361.5 60.4)">LED1</text>
<text x="39" y="68">VIN</text>
<text x="112.6" y="68">PF0</text>
<text x="112.6" y="70.5">PF1</text>
<text x="204.1" y="68">PJ0</text>
<text x="204.1" y="70.5">PH1</text>
<text x="344.8" y="68.3">LED[1..8]</text>
<text x="366.6" y="70.5" transform="rotate(-90 366.6 70.5)">+5V</text>
<text x="31.4" y="75.6">GND</text>
<text x="112.6" y="73.1">PF2</text>
<text x="112.6" y="75.6">PF3</text>
<text x="204.1" y="75.6">PD3</text>
<text x="204.1" y="73.1">PH0</text>
<text x="31.4" y="83.2" transform="rotate(-90 31.4 83.2)">+5V</text>
<text x="39" y="80.7">RESET</text>
<text x="39" y="78.2">+3V3</text>
<text x="112.6" y="78.2">PF4/ADC4/TCK</text>
<text x="112.6" y="80.7">PF5/ADC5/TMS</text>
<text x="112.6" y="83.2">PF6/ADC6/TDO</text>
<text x="204.1" y="80.7">SDA</text>
<text x="204.1" y="83.2">SCL</text>
<text x="204.1" y="78.2">PD2</text>
<text x="285.3" y="78.2">GND</text>
<text x="112.6" y="85.8">PF7/ADC7/TDI</text>
<text x="195.1" y="88.2">J5</text>
<text x="285.3" y="85.8" transform="rotate(-90 285.3 85.8)">+5V</text>
<text x="50.4" y="90.7">J3</text>
<text x="66.2" y="95.8" transform="rotate(-90 66.2 95.8)">JTAG</text>
<text x="84.6" y="92.2" transform="rotate(-90 84.6 92.2)">J2</text>
<text x="112.6" y="95.9">PK0</text>
<text x="131.7" y="92.8">J7</text>
<text x="366.6" y="93.4">GND</text>
<text x="112.6" y="98.5">PK1</text>
<text x="112.6" y="101">PK2</text>
<text x="87.2" y="103.6" transform="rotate(-90 87.2 103.6)">+5V</text>
<text x="96.4" y="106.3" transform="rotate(-90 96.4 106.3)">PK[0..7]</text>
<text x="112.6" y="103.6">PK3</text>
<text x="112.6" y="106.1">PK4</text>
<text x="56.8" y="108.6">RESET</text>
<text x="91.3" y="113.3">100nF</text>
<text x="91.3" y="108.3">C3</text>
<text x="112.6" y="108.6">PK5</text>
<text x="112.6" y="111.2">PK6</text>
<text x="112.6" y="113.7">PK7</text>
<text x="166" y="113.7" transform="rotate(-90 166 113.7)">+5V</text>
<text x="219.3" y="111.2" transform="rotate(-90 219.3 111.2)">PA[0..7]</text>
<text x="285.3" y="108.6">GND</text>
<text x="77.1" y="118.8">GND</text>
<text x="87.2" y="118.8">GND</text>
<text x="167.2" y="118.2">J10</text>
<text x="224.4" y="118.8" transform="rotate(-90 224.4 118.8)">PC[0..7]</text>
<text x="131.7" y="120.7">J8</text>
<text x="155.8" y="123.9">PA1</text>
<text x="209.1" y="123.9">PA0</text>
<text x="333.6" y="123.9">PD3</text>
<text x="112.6" y="129">OC3B</text>
<text x="112.6" y="131.5">OC3C</text>
<text x="155.8" y="131.5">PA7</text>
<text x="155.8" y="129">PA5</text>
<text x="155.8" y="126.4">PA3</text>
<text x="209.1" y="131.5">PA6</text>
<text x="209.1" y="126.4">PA2</text>
<text x="209.1" y="129">PA4</text>
<text x="333.6" y="126.4">PD2</text>
<text x="112.6" y="136.6">OC3A</text>
<text x="112.6" y="134">OC0B</text>
<text x="148.2" y="136.6">PC4</text>
<text x="148.2" y="134">PC6</text>
<text x="214.2" y="136.6">PC5</text>
<text x="214.2" y="134">PC7</text>
<text x="348.8" y="136.6" transform="rotate(-90 348.8 136.6)">PC5</text>
<text x="351.4" y="136.6" transform="rotate(-90 351.4 136.6)">PC4</text>
<text x="353.9" y="136.6" transform="rotate(-90 353.9 136.6)">PC3</text>
<text x="356.4" y="136.6" transform="rotate(-90 356.4 136.6)">PC2</text>
<text x="359" y="136.6" transform="rotate(-90 359 136.6)">PC1</text>
<text x="361.5" y="136.6" transform="rotate(-90 361.5 136.6)">PC0</text>
<text x="56.8" y="139.1" transform="rotate(-90 56.8 139.1)">+5V</text>
<text x="65.9" y="141.3">C4</text>
<text x="112.6" y="139.1">OC4A</text>
<text x="112.6" y="141.6">OC4B</text>
<text x="148.2" y="141.6">PC0</text>
<text x="148.2" y="139.1">PC2</text>
<text x="214.2" y="141.6">PC1</text>
<text x="214.2" y="139.1">PC3</text>
<text x="347.3" y="142.2">PC[0..7]</text>
<text x="65.9" y="146.3">100nF</text>
<text x="160.9" y="144.2">PG2</text>
<text x="160.9" y="146.7">PG0</text>
<text x="160.9" y="149.3">PL6</text>
<text x="183.7" y="146.7">PG1</text>
<text x="183.7" y="149.3">PL7</text>
<text x="191.4" y="144.2">T0</text>
<text x="61.8" y="151.8">GND</text>
<text x="96.4" y="153.3" transform="rotate(-90 96.4 153.3)">TIMERS</text>
<text x="112.6" y="151.8">OC4C</text>
<text x="112.6" y="154.3">OC2B</text>
<text x="148.2" y="151.8">OC5B</text>
<text x="148.2" y="154.3">T5</text>
<text x="191.4" y="151.8">OC5C</text>
<text x="191.4" y="154.3">OC5A</text>
<text x="39" y="159.4">AREF-BUF</text>
<text x="51.2" y="156.3">IC2P</text>
<text x="112.6" y="156.9">OC2A</text>
<text x="112.6" y="159.4">OC1A</text>
<text x="112.6" y="162">OC1B</text>
<text x="148.2" y="156.9">ICP4</text>
<text x="183.7" y="159.4">PB3/MISO</text>
<text x="183.7" y="162">PB1/SCK</text>
<text x="191.4" y="156.9">ICP5</text>
<text x="270.1" y="162">PF2</text>
<text x="270.1" y="159.4">PF3</text>
<text x="315.8" y="156.9" transform="rotate(-90 315.8 156.9)">+5V</text>
<text x="45.6" y="164.5">MCP6001</text>
<text x="112.6" y="164.5">OC0A</text>
<text x="270.1" y="167">PF0</text>
<text x="270.1" y="164.5">PF1</text>
<text x="112.6" y="172.1">GND</text>
<text x="122.8" y="169.6">AREF</text>
<text x="163.4" y="172.1" transform="rotate(-90 163.4 172.1)">PB2/MOSI</text>
<text x="166" y="172.1" transform="rotate(-90 166 172.1)">PB0/SS</text>
<text x="333.6" y="172.1">PK0</text>
<text x="340.2" y="172.1">/ADC8</text>
<text x="350.1" y="168.9">J12</text>
<text x="56.8" y="174.7">GND</text>
<text x="131.7" y="179.6">J9</text>
<text x="176.1" y="174.7">GND</text>
<text x="277.7" y="179.7">PB2/MOSI</text>
<text x="315.8" y="177.2">GND</text>
<text x="333.6" y="174.7">PK1</text>
<text x="333.6" y="177.2">PK2</text>
<text x="333.6" y="179.7">PK3</text>
<text x="340.2" y="174.7">/ADC9</text>
<text x="340.2" y="177.2">/ADC10</text>
<text x="340.2" y="179.7">/ADC11</text>
<text x="277.7" y="182.3">PB1/SCK</text>
<text x="277.7" y="184.8">PB0/SS</text>
<text x="333.6" y="182.3">PK4</text>
<text x="333.6" y="184.8">PK5</text>
<text x="340.2" y="182.3">/ADC12</text>
<text x="340.2" y="184.8">/ADC13</text>
<text x="361.5" y="182.3">ANALOGUE</text>
<text x="61.3" y="188.6">TIMERS</text>
<text x="167.5" y="189.1">TIMERS</text>
<text x="333.6" y="189.9">VOUT_A</text>
<text x="333.6" y="187.4">AREF-BUF</text>
<text x="49.1" y="197.5">T0</text>
<text x="58" y="194.3">J15</text>
<text x="77.1" y="197.5">OC0A</text>
<text x="333.6" y="192.4">VOUT_B</text>
<text x="49.1" y="200.1">OC0B</text>
<text x="49.1" y="202.6">OC1B</text>
<text x="77.1" y="202.6">OC2A</text>
<text x="77.1" y="200.1">OC1A</text>
<text x="257.4" y="202.6">PK6</text>
<text x="257.4" y="200.1">AREF-BUF</text>
<text x="266.5" y="202.6">/ADC14</text>
<text x="315.8" y="200.1" transform="rotate(-90 315.8 200.1)">+5V</text>
<text x="346.3" y="202.6">GND</text>
<text x="49.1" y="207.7">OC3B</text>
<text x="49.1" y="205.1">OC2B</text>
<text x="77.1" y="207.7">OC3C</text>
<text x="77.1" y="205.1">OC3A</text>
<text x="191.4" y="207.7" transform="rotate(-90 191.4 207.7)">Shield_3V3</text>
<text x="49.1" y="212.8">OC4B</text>
<text x="49.1" y="215.3">T5</text>
<text x="49.1" y="210.2">ICP4</text>
<text x="77.1" y="210.2">OC4A</text>
<text x="77.1" y="212.8">OC4C</text>
<text x="77.1" y="215.3">ICP5</text>
<text x="257.4" y="210.2">PG0</text>
<text x="257.4" y="212.8">PK7</text>
<text x="266.5" y="212.8">/ADC15</text>
<text x="31.4" y="220.4">OC5A</text>
<text x="49.1" y="220.4">OC5C</text>
<text x="49.1" y="217.8">OC5A</text>
<text x="77.1" y="220.4">AREF</text>
<text x="77.1" y="217.8">OC5B</text>
<text x="92.3" y="217.8">OC5B</text>
<text x="204.1" y="217.8" transform="rotate(-90 204.1 217.8)">+5V</text>
<text x="315.8" y="220.4">GND</text>
<text x="277.7" y="225.5">PB1/SCK</text>
<text x="277.7" y="222.9">PB2/MOSI</text>
<text x="287.9" y="228">PG2</text>
<text x="51.7" y="230.5">GND</text>
<text x="74.5" y="230.5">GND</text>
<text x="287.9" y="230.5">PG1</text>
<text x="39" y="238.2" transform="rotate(-90 39 238.2)">+5V</text>
<text x="94.9" y="238.2" transform="rotate(-90 94.9 238.2)">+5V</text>
<text x="204.1" y="238.2">GND</text>
<text x="23.5" y="253.3">J14</text>
<text x="103.7" y="253.3">J13</text>
<text x="26.3" y="258.5">GND</text>
<text x="59.3" y="261">SERVO'S</text>
<text x="99.9" y="258.5">GND</text>
</g>
<g font-size="2.5" fill="#800000">
<text x="298" y="248.3">VIA University College</text>
<text x="298" y="250.8">Ib Havn</text>
<text x="298" y="263.5">2017-003</text>
<text x="338.7" y="263.5">1.0.1</text>
</g>
<g font-size="2.1" fill="#505050">
<text x="253" y="25.6">HIH-SCL</text>
<text x="278.2" y="25.6">+5V</text>
<text x="151.2" y="30.7">+5V</text>
<text x="253" y="35.7">HIH-SDA</text>
<text x="277.3" y="35.7">GND</text>
<text x="150.3" y="40.8">GND</text>
<text x="208.8" y="41" transform="rotate(-90 208.8 41)">1</text>
<text x="211.3" y="41" transform="rotate(-90 211.3 41)">2</text>
<text x="213.9" y="41" transform="rotate(-90 213.9 41)">3</text>
<text x="343.4" y="39.7" transform="rotate(-90 343.4 39.7)">15</text>
<text x="345.9" y="39.7" transform="rotate(-90 345.9 39.7)">13</text>
<text x="348.5" y="39.7" transform="rotate(-90 348.5 39.7)">11</text>
<text x="351" y="39.7" transform="rotate(-90 351 39.7)">9</text>
<text x="353.6" y="39.7" transform="rotate(-90 353.6 39.7)">7</text>
<text x="356.1" y="39.7" transform="rotate(-90 356.1 39.7)">5</text>
<text x="358.6" y="39.7" transform="rotate(-90 358.6 39.7)">3</text>
<text x="361.2" y="39.7" transform="rotate(-90 361.2 39.7)">1</text>
<text x="42.5" y="44.8">1</text>
<text x="46.4" y="45.9">VI</text>
<text x="53.9" y="45.9">VO</text>
<text x="59.7" y="44.8">3</text>
<text x="136.3" y="44.4" transform="rotate(-90 136.3 44.4)">PK[0..7]</text>
<text x="141.3" y="44.4" transform="rotate(-90 141.3 44.4)">PA[0..7]</text>
<text x="146.4" y="44.4" transform="rotate(-90 146.4 44.4)">PC[0..7]</text>
<text x="49.7" y="49.5">GND</text>
<text x="51.3" y="53.8" transform="rotate(-90 51.3 53.8)">2*2</text>
<text x="343.4" y="53" transform="rotate(-90 343.4 53)">16</text>
<text x="345.9" y="53" transform="rotate(-90 345.9 53)">14</text>
<text x="348.5" y="53" transform="rotate(-90 348.5 53)">12</text>
<text x="351" y="53" transform="rotate(-90 351 53)">10</text>
<text x="353.6" y="51.8" transform="rotate(-90 353.6 51.8)">8</text>
<text x="356.1" y="51.8" transform="rotate(-90 356.1 51.8)">6</text>
<text x="358.6" y="51.8" transform="rotate(-90 358.6 51.8)">4</text>
<text x="361.2" y="51.8" transform="rotate(-90 361.2 51.8)">2</text>
<text x="193.7" y="65.1">8</text>
<text x="275.9" y="61.1" transform="rotate(-90 275.9 61.1)">+3V3</text>
<text x="53.2" y="70.2">7</text>
<text x="53.2" y="67.6">8</text>
<text x="134.5" y="67.6">1</text>
<text x="134.5" y="70.2">2</text>
<text x="193.7" y="70.2">6</text>
<text x="193.7" y="67.6">7</text>
<text x="253" y="71.3">ESP8266-TX</text>
<text x="253" y="68.8">ESP8266-RX</text>
<text x="277.3" y="68.8">GND</text>
<text x="53.2" y="77.8">4</text>
<text x="53.2" y="75.3">5</text>
<text x="53.2" y="72.7">6</text>
<text x="134.5" y="72.7">3</text>
<text x="134.5" y="75.3">4</text>
<text x="134.5" y="77.8">5</text>
<text x="193.7" y="77.8">3</text>
<text x="193.7" y="75.3">4</text>
<text x="193.7" y="72.7">5</text>
<text x="334.3" y="76.4">LED[1..8]</text>
<text x="359.5" y="76.4">+5V</text>
<text x="53.2" y="82.9">2</text>
<text x="53.2" y="80.3">3</text>
<text x="134.5" y="80.3">6</text>
<text x="134.5" y="82.9">7</text>
<text x="193.7" y="82.9">1</text>
<text x="193.7" y="80.3">2</text>
<text x="53.2" y="85.4">1</text>
<text x="134.5" y="85.4">8</text>
<text x="334.3" y="89.1">PC[0..5]</text>
<text x="334.3" y="84">PD[2..3]</text>
<text x="358.6" y="84">GND</text>
<text x="69.1" y="93.6" transform="rotate(-90 69.1 93.6)">9</text>
<text x="71.6" y="93.6" transform="rotate(-90 71.6 93.6)">7</text>
<text x="74.2" y="93.6" transform="rotate(-90 74.2 93.6)">5</text>
<text x="76.7" y="93.6" transform="rotate(-90 76.7 93.6)">3</text>
<text x="79.3" y="93.6" transform="rotate(-90 79.3 93.6)">1</text>
<text x="134.5" y="95.6">1</text>
<text x="253" y="94.2">SDA</text>
<text x="278.2" y="91.6">+5V</text>
<text x="71.6" y="102" transform="rotate(-90 71.6 102)">8</text>
<text x="74.2" y="102" transform="rotate(-90 74.2 102)">6</text>
<text x="76.7" y="102" transform="rotate(-90 76.7 102)">4</text>
<text x="79.3" y="102" transform="rotate(-90 79.3 102)">2</text>
<text x="134.5" y="98.1">2</text>
<text x="134.5" y="100.7">3</text>
<text x="253" y="96.7">SCL</text>
<text x="277.3" y="99.2">GND</text>
<text x="69.1" y="103.2" transform="rotate(-90 69.1 103.2)">10</text>
<text x="134.5" y="103.2">4</text>
<text x="134.5" y="105.7">5</text>
<text x="134.5" y="108.3">6</text>
<text x="134.5" y="110.8">7</text>
<text x="134.5" y="113.4">8</text>
<text x="134.5" y="123.5">1</text>
<text x="170.1" y="121">1</text>
<text x="170.1" y="123.5">3</text>
<text x="178.5" y="121">2</text>
<text x="178.5" y="123.5">4</text>
<text x="134.5" y="126.1">2</text>
<text x="134.5" y="128.6">3</text>
<text x="134.5" y="131.1">4</text>
<text x="170.1" y="126.1">5</text>
<text x="170.1" y="128.6">7</text>
<text x="170.1" y="131.1">9</text>
<text x="178.5" y="126.1">6</text>
<text x="178.5" y="128.6">8</text>
<text x="178.5" y="131.1">10</text>
<text x="134.5" y="133.7">5</text>
<text x="134.5" y="136.2">6</text>
<text x="168.9" y="136.2">13</text>
<text x="169" y="133.7">11</text>
<text x="178.5" y="133.7">12</text>
<text x="178.5" y="136.2">14</text>
<text x="134.5" y="138.8">7</text>
<text x="134.5" y="141.3">8</text>
<text x="168.9" y="138.8">15</text>
<text x="168.9" y="141.3">17</text>
<text x="168.9" y="143.8">19</text>
<text x="178.5" y="138.8">16</text>
<text x="178.5" y="141.3">18</text>
<text x="178.5" y="143.8">20</text>
<text x="168.9" y="146.4">21</text>
<text x="168.9" y="148.9">23</text>
<text x="178.5" y="146.4">22</text>
<text x="178.5" y="148.9">24</text>
<text x="58.9" y="154.5" transform="rotate(-90 58.9 154.5)">5</text>
<text x="133.3" y="151.5">10</text>
<text x="134.5" y="154">9</text>
<text x="168.9" y="151.5">25</text>
<text x="168.9" y="154">27</text>
<text x="178.5" y="151.5">26</text>
<text x="178.5" y="154">28</text>
<text x="52.7" y="159.1">1</text>
<text x="64.7" y="161.6">4</text>
<text x="64.7" y="156.5">3</text>
<text x="134.5" y="161.6">6</text>
<text x="134.5" y="159.1">7</text>
<text x="134.5" y="156.5">8</text>
<text x="168.9" y="156.5">29</text>
<text x="168.9" y="159.1">31</text>
<text x="168.9" y="161.6">33</text>
<text x="178.5" y="156.5">30</text>
<text x="178.5" y="159.1">32</text>
<text x="178.5" y="161.6">34</text>
<text x="283.5" y="160.2">D4</text>
<text x="58.9" y="165.5" transform="rotate(-90 58.9 165.5)">2</text>
<text x="134.5" y="166.7">4</text>
<text x="134.5" y="164.1">5</text>
<text x="168.9" y="164.1">35</text>
<text x="178.5" y="164.1">36</text>
<text x="283.5" y="162.7">D3</text>
<text x="283.5" y="165.3">D2</text>
<text x="283.5" y="167.8">D1</text>
<text x="307.8" y="167.8">GND</text>
<text x="308.7" y="162.7">+5V</text>
<text x="134.5" y="171.8">2</text>
<text x="134.5" y="169.2">3</text>
<text x="296.3" y="174" transform="rotate(-90 296.3 174)">SI</text>
<text x="298.8" y="174" transform="rotate(-90 298.8 174)">SCK</text>
<text x="301.3" y="174" transform="rotate(-90 301.3 174)">RCK</text>
<text x="352.9" y="171.8">1</text>
<text x="134.5" y="174.3">1</text>
<text x="352.9" y="174.3">2</text>
<text x="352.9" y="176.8">3</text>
<text x="352.9" y="179.4">4</text>
<text x="352.9" y="181.9">5</text>
<text x="352.9" y="184.5">6</text>
<text x="352.9" y="187">7</text>
<text x="352.9" y="189.5">8</text>
<text x="60.9" y="197.2">1</text>
<text x="69.3" y="197.2">2</text>
<text x="351.7" y="194.6">10</text>
<text x="352.9" y="192.1">9</text>
<text x="60.9" y="199.7">3</text>
<text x="60.9" y="202.2">5</text>
<text x="69.3" y="199.7">4</text>
<text x="69.3" y="202.2">6</text>
<text x="283.5" y="200.8">AREF</text>
<text x="283.5" y="203.4">VOUT-POT</text>
<text x="59.8" y="209.9">11</text>
<text x="60.9" y="204.8">7</text>
<text x="60.9" y="207.3">9</text>
<text x="69.3" y="204.8">8</text>
<text x="69.3" y="207.3">10</text>
<text x="69.3" y="209.9">12</text>
<text x="296.3" y="205.4" transform="rotate(-90 296.3 205.4)">VOUTA</text>
<text x="298.8" y="205.6" transform="rotate(-90 298.8 205.6)">VOUTB</text>
<text x="308.7" y="205.9">+5V</text>
<text x="59.7" y="212.4">13</text>
<text x="59.7" y="214.9">15</text>
<text x="69.3" y="212.4">14</text>
<text x="69.3" y="214.9">16</text>
<text x="283.5" y="211">TMP36-ENABLE</text>
<text x="283.5" y="213.5">TMP36-VOUT</text>
<text x="307.8" y="211">GND</text>
<text x="59.7" y="217.5">17</text>
<text x="59.7" y="220">19</text>
<text x="69.3" y="217.5">18</text>
<text x="69.3" y="220">20</text>
<text x="194.7" y="221" transform="rotate(-90 194.7 221)">+3V3</text>
<text x="197" y="221.1">+5V</text>
<text x="293.7" y="217.1" transform="rotate(-90 293.7 217.1)">SDI</text>
<text x="296.3" y="217.1" transform="rotate(-90 296.3 217.1)">SCK</text>
<text x="298.8" y="217.1" transform="rotate(-90 298.8 217.1)">CS</text>
<text x="301.3" y="217.1" transform="rotate(-90 301.3 217.1)">LDAC</text>
<text x="59.7" y="222.6">21</text>
<text x="59.7" y="225.1">23</text>
<text x="69.3" y="222.6">22</text>
<text x="69.3" y="225.1">24</text>
<text x="196.1" y="228.8">GND</text>
<text x="176.9" y="234.9" transform="rotate(-90 176.9 234.9)">MOSI</text>
<text x="179.4" y="234.9" transform="rotate(-90 179.4 234.9)">MISO</text>
<text x="182" y="234.9" transform="rotate(-90 182 234.9)">SCK</text>
<text x="184.5" y="234.9" transform="rotate(-90 184.5 234.9)">CSN</text>
<text x="189.6" y="234.9" transform="rotate(-90 189.6 234.9)">CE</text>
<text x="192.1" y="234.9" transform="rotate(-90 192.1 234.9)">IRQ</text>
<text x="23.5" y="245.4">2</text>
<text x="23.5" y="242.9">3</text>
<text x="106.6" y="245.4">2</text>
<text x="106.6" y="242.9">3</text>
<text x="23.5" y="248">1</text>
<text x="106.6" y="248">1</text>
</g>
</svg>
